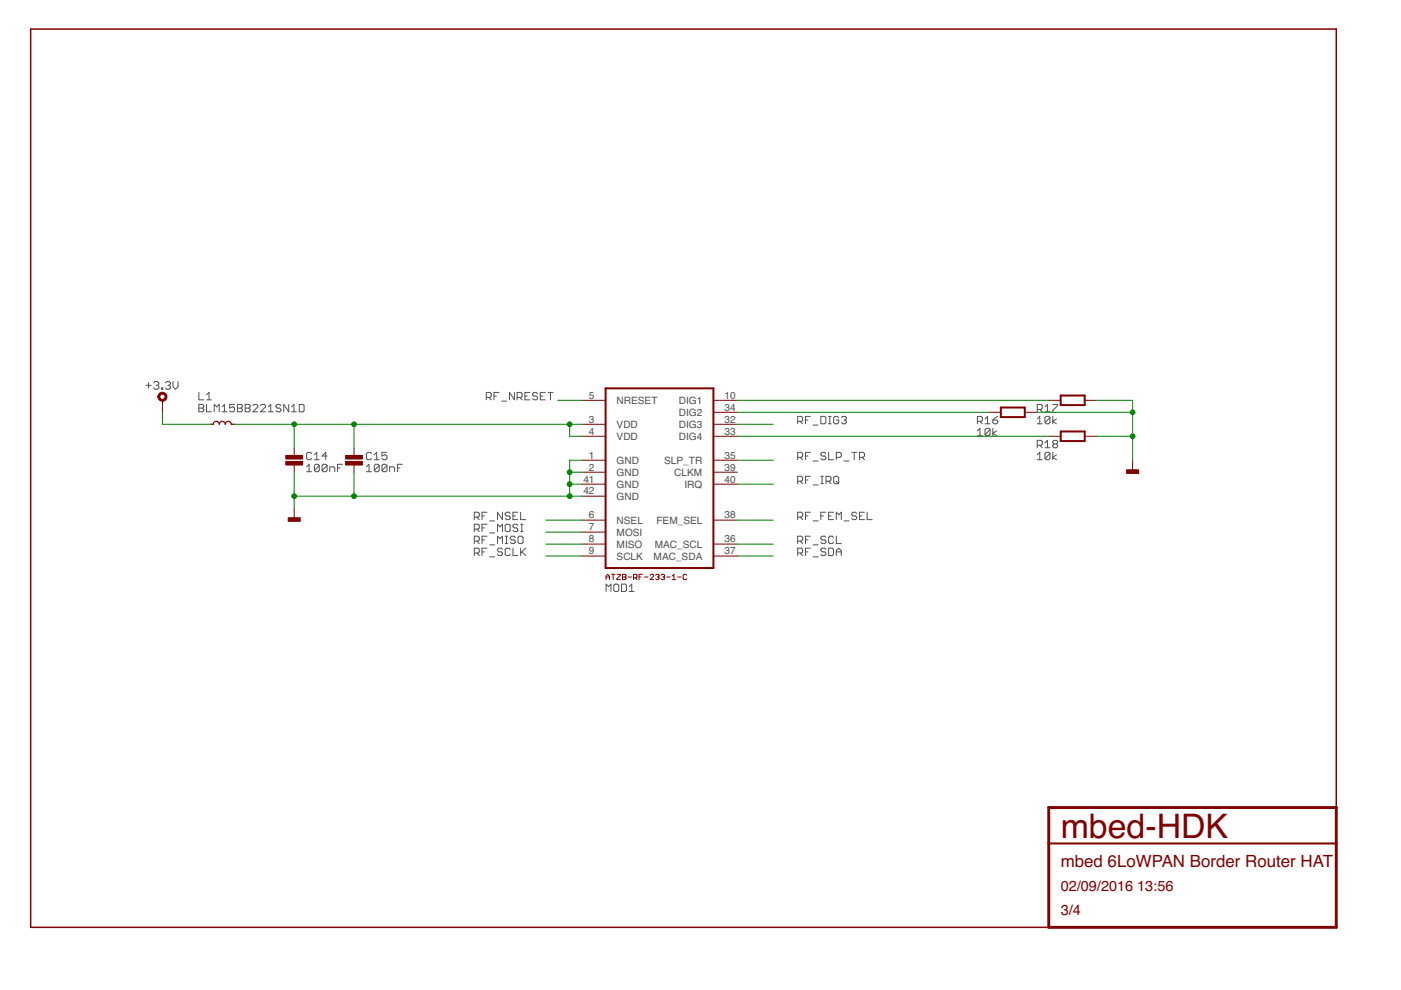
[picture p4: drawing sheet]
<svg xmlns="http://www.w3.org/2000/svg" width="297mm" height="210mm" viewBox="0 0 297 210" stroke-linecap="round" stroke-linejoin="round" font-family="sans-serif">
<g fill="none" stroke="#505050" stroke-width=".21">
<path d="M30.9 81.7h1.1M31.5 81.2v1.1M32.6 81.2l.3-.3h.5l.3 .3v.2l-.3 .3M33.1 81.7h.3M33.4 81.7l.3 .3v.3l-.3 .2h-.5l-.3-.2M34.2 82.3h.3v.2h-.3zM35.1 81.2l.2-.3h.6l.2 .3v.2l-.2 .3M35.6 81.7h.3M35.9 81.7l.2 .3v.3l-.2 .2h-.6l-.2-.2M36.7 80.9v1.1l.5 .5 .6-.5v-1.1M42.2 83.2v1.6h1M42.2 85.7h.7l.3 .3v.3l-.3 .2 .3 .3v.3l-.3 .2h-.7z"/>
<path d="M42.2 86.5h.7M43.8 85.7v1.6h1M43.8 84.8h1M43.8 83.7l.5-.5v1.6M45.4 87.3v-1.6l.6 .6 .5-.6v1.6M47.1 87.3h1M47.1 86.3l.5-.6v1.6M49.7 85.7h-1v.8l.5-.2h.3l.2 .2v.6l-.2 .2h-.5l-.3-.2M50.3 85.7h.8l.3 .3v.3l-.3 .2 .3 .3v.3l-.3 .2h-.8zM50.3 86.5h.8M52 85.7h.8l.2 .3v.3l-.2 .2 .2 .3v.3l-.2 .2h-.8zM52 86.5h.8"/>
<path d="M53.6 86l.3-.3h.5l.3 .3v.3l-1.1 1h1.1M55.2 86l.3-.3h.5l.3 .3v.3l-1.1 1h1.1M56.9 87.3h1M56.9 86.3l.5-.6v1.6M59.6 86l-.3-.3h-.5l-.3 .3v.3l.3 .2h.5l.3 .3v.3l-.3 .2h-.5l-.3-.2M61.2 85.7v1.6l-1-1.6v1.6M61.8 87.3h1M61.8 86.3l.5-.6v1.6M63.4 85.7h.8l.3 .3v1.1l-.3 .2h-.8zM65 99l.5-.6v1.6M66.1 96.2l-.3-.3h-.5l-.3 .3v1l.3 .3h.5l.3-.3M66.7 97.5h1"/>
<path d="M66.7 96.4l.5-.5v1.6M67.7 98.7v1.1l-.3 .2h-.5l-.2-.2M67.7 98.7l-.3-.3h-.5l-.2 .3v1.1M67.7 98.7l-1 1.1M69.3 98.7v1.1l-.2 .2h-.6l-.2-.2M69.3 98.7l-.2-.3h-.6l-.2 .3v1.1M69.3 98.7l-1 1.1M69.3 96.7h-1l.8-.8v1.6M71.6 99.2h.5M72.6 98.4h-1v1.6M77.7 99l.5-.6v1.6M78.8 96.2l-.3-.3h-.5l-.3 .3v1l.3 .3h.5l.3-.3"/>
<path d="M79.4 97.5h1M79.4 96.4l.5-.5v1.6M80.4 98.7v1.1l-.3 .2h-.5l-.2-.2M80.4 98.7l-.3-.3h-.5l-.2 .3v1.1M80.4 98.7l-1 1.1M82 98.7v1.1l-.2 .2h-.6l-.2-.2M82 98.7l-.2-.3h-.6l-.2 .3v1.1M82 95.9h-1v.8l.5-.3h.3l.2 .3v.5l-.2 .3h-.6l-.2-.3M82 98.7l-1 1.1M84.3 99.2h.5M85.3 98.4h-1v1.6M103.1 84.3h.8l.3-.3v-.5l-.3-.3h-.8v1.6"/>
<path d="M103.6 84.3l.6 .5M104.7 84h.6M105.8 83.2h-1.1v1.6M106.4 85h1M109.1 83.2v1.6l-1.1-1.6v1.6M109.6 84.3h.8l.3-.3v-.5l-.3-.3h-.8v1.6M110.2 84.3l.5 .5M111.3 84h.5M112.3 83.2h-1v1.6h1M114 83.5l-.3-.3h-.5l-.3 .3v.2l.3 .3h.5l.3 .3v.2l-.3 .3h-.5l-.3-.3M114.6 84h.5M115.6 83.2h-1v1.6h1"/>
<path d="M116.2 83.2h1M116.7 83.2v1.6M169.1 89.3h.8l.3-.2v-.6l-.3-.2h-.8v1.6M169.1 97h.8l.3-.3v-.5l-.3-.3h-.8v1.6M169.7 97l.5 .5M169.7 89.3l.5 .6M170.8 96.7h.5M170.8 89.1h.5M171.8 88.3h-1v1.6M171.8 95.9h-1v1.6M172.4 97.7h1.1M172.4 90.1h1.1"/>
<path d="M174 88.3h.8l.3 .2v1.1l-.3 .3h-.8zM175.1 96.2l-.3-.3h-.5l-.3 .3v.2l.3 .3h.5l.3 .3v.2l-.3 .3h-.5l-.3-.3M175.7 89.9h.5M175.7 88.3h.5M175.7 95.9v1.6h1M175.9 88.3v1.6M177.3 97h.8l.3-.3v-.5l-.3-.3h-.8v1.6M177.8 88.5l-.2-.2h-.6l-.2 .2v1.1l.2 .3h.6l.2-.3v-.5h-.5M178.4 88.5l.3-.2h.5l.3 .2v.3l-.3 .3M178.9 89.1h.3M178.9 97.7h1.1M179.2 89.1l.3 .2v.3l-.3 .3h-.5l-.3-.3"/>
<path d="M180.6 95.9h1M181.1 95.9v1.6M182.2 97h.8l.3-.3v-.5l-.3-.3h-.8v1.6M182.8 97l.5 .5M207.2 91.4l.6-.6v1.6M207.2 92.4h1.1M207.2 89.3h.8l.3-.2v-.6l-.3-.2h-.8v1.6M207.8 89.3l.5 .6M208.9 89.9h1M208.9 88.8l.5-.5v1.6M209.9 91.1v1l-.2 .3h-.6l-.2-.3M209.9 91.1l-.2-.3h-.6l-.2 .3v1"/>
<path d="M209.9 91.1l-1 1M210.5 89.1h.8l.2 .2v.3l-.2 .3h-.5l-.3-.3zM210.5 90.8v1.6M211.3 91.4l-.8 .5 .8 .5M211.5 88.3l-1 .8M219.9 88.8l.6-.5v1.6M219.9 96.4l.6-.5v1.6M219.9 89.9h1.1M219.9 97.5h1.1M219.9 86.8h.8l.3-.3v-.5l-.3-.3h-.8v1.6M219.9 94.4h.8l.3-.3v-.5l-.3-.2h-.8v1.5M220.5 86.8l.5 .5"/>
<path d="M220.5 94.4l.5 .5M221.6 87.3h1M221.6 86.3l.5-.6v1.6M221.6 93.9l.5-.5v1.5M221.6 94.9h1M222.6 88.5v1.1l-.2 .3h-.6l-.2-.3M222.6 88.5l-.2-.2h-.6l-.2 .2v1.1M222.6 96.2l-.2-.3h-.6l-.2 .3v1M222.6 96.2v1l-.2 .3h-.6l-.2-.3M222.6 88.5l-1 1.1M222.6 96.2l-1 1M223.2 85.7h1v.3l-1 1.1v.2"/>
<path d="M223.2 88.3v1.6M223.2 95.9v1.6M223.5 94.1l-.3-.2v-.3l.3-.2h.5l.2 .2v.3l-.2 .2M223.5 94.1l-.3 .3v.3l.3 .2h.5l.2-.2v-.3l-.2-.3M223.5 94.1h.5M224 88.8l-.8 .5 .8 .6M224 96.4l-.8 .6 .8 .5M65 100h1.1M69.9 100v-1h.8l.3 .2v.8M77.7 100h1.1M82.6 100v-1h.8l.3 .2v.8M100.6 109.6h.7l.3-.2v-.5l-.3-.3h-.7v1.6"/>
<path d="M100.6 114.7h.7l.3-.2v-.6l-.3-.2h-.7v1.6M100.6 117.3h.7l.3-.3v-.5l-.3-.3h-.7v1.6M100.6 112.2h.7l.3-.3v-.5l-.3-.3h-.7v1.6M101.1 117.3l.5 .5M101.1 109.6l.5 .6M101.1 112.2l.5 .5M101.1 114.7l.5 .6M102.2 109.4h.5M102.2 114.5h.5M102.2 117h.5M102.2 111.9h.5M103.3 108.6h-1.1v1.6"/>
<path d="M103.3 113.7h-1.1v1.6M103.3 116.2h-1.1v1.6M103.3 111.1h-1.1v1.6M103.8 110.4h1.1M103.8 115.5h1.1M103.8 118.1h1.1M103.8 113h1.1M105.5 112.7v-1.6l.5 .6 .5-.6v1.6M105.5 115.3v-1.6l.5 .5 .5-.5v1.6M106.5 116.5l-.2-.3h-.6l-.2 .3v.2l.2 .3h.6l.2 .3v.2l-.2 .3h-.6l-.2-.3M106.5 108.6v1.6l-1-1.6v1.6M107.1 113.7h.5"/>
<path d="M107.1 115.3h.5M107.1 111.4l.3-.3h.5l.3 .3v1.1l-.3 .2h-.5l-.3-.2zM107.4 113.7v1.6M108.2 108.9l-.3-.3h-.5l-.3 .3v.2l.3 .3h.5l.3 .2v.3l-.3 .3h-.5l-.3-.3M108.2 116.5l-.3-.3h-.5l-.3 .3v1l.3 .3h.5l.3-.3M108.8 109.4h.5M108.8 116.2v1.6h1M109.3 113.9l-.3-.2h-.5l-.3 .2v.3l.3 .3h.5l.3 .2v.3l-.3 .3h-.5l-.3-.3M109.8 108.6h-1v1.6h1M109.8 111.4l-.3-.3h-.5l-.2 .3v.3l.2 .2h.5l.3 .3v.3l-.3 .2h-.5l-.2-.2M109.8 113.9l.3-.2h.5l.3 .2v1.1l-.3 .3h-.5l-.3-.3zM110.4 108.6v1.6h1"/>
<path d="M110.4 116.2v1.6M110.4 111.1h.5M110.4 112.7h.5M110.6 111.1v1.6M110.6 117l.8 .8M111.4 116.2l-1 1.1M169.1 102h.8l.3-.2v-.6l-.3-.2h-.8v1.6M169.1 109.6h.8l.3-.2v-.5l-.3-.3h-.8v1.6M169.1 114.7h.8l.3-.2v-.6l-.3-.2h-.8v1.6M169.1 117.3h.8l.3-.3v-.5l-.3-.3h-.8v1.6M169.7 102l.5 .6M169.7 109.6l.5 .6"/>
<path d="M169.7 114.7l.5 .6M169.7 117.3l.5 .5M170.8 101.8h.5M170.8 109.4h.5M170.8 114.5h.5M170.8 117h.5M171.8 101h-1v1.6M171.8 108.6h-1v1.6M171.8 113.7h-1v1.6M171.8 116.2h-1v1.6M172.4 102.8h1.1M172.4 110.4h1.1"/>
<path d="M172.4 115.5h1.1M172.4 118.1h1.1M174 101h.6M174 102.6h.6M174 109.4h.6M174.3 101v1.6M175.1 108.6h-1.1v1.6M175.1 113.9l-.3-.2h-.5l-.3 .2v.3l.3 .3h.5l.3 .2v.3l-.3 .3h-.5l-.3-.3M175.1 116.5l-.3-.3h-.5l-.3 .3v.2l.3 .3h.5l.3 .3v.2l-.3 .3h-.5l-.3-.3M175.1 102h.8l.3-.2v-.6l-.3-.2h-.8v1.6M175.7 102l.5 .6M175.7 116.2h.8l.2 .3v1l-.2 .3h-.8z"/>
<path d="M175.7 109.4h.5M176.7 108.6h-1v1.6h1M176.7 113.9l-.2-.2h-.6l-.2 .2v1.1l.2 .3h.6l.2-.3M176.8 101.2l.2-.2h.6l.2 .2v1.1l-.2 .3h-.6l-.2-.3zM177.3 102l.5 .6M177.3 110.2v-1.6l.5 .5 .6-.5v1.6M177.3 113.7v1.6h1.1M177.3 117.8v-1.1l.5-.5 .6 .5v1.1M177.3 117h1.1M178.9 110.4h1.1M181.6 108.9l-.2-.3h-.6l-.2 .3v.2l.2 .3h.6l.2 .2v.3l-.2 .3h-.6l-.2-.3M182.2 109.4h.6"/>
<path d="M183.3 108.6h-1.1v1.6h1.1M183.9 108.6v1.6h1M128.5 125.4v-1.6l.5 .6 .5-.6v1.6M130.1 124.1l.3-.3h.5l.3 .3v1.1l-.3 .2h-.5l-.3-.2zM131.8 123.8h.8l.2 .3v1.1l-.2 .2h-.8zM133.4 125.4h1.1M133.4 124.4l.5-.6v1.6"/>
</g>
<g fill="none" stroke="#800000" stroke-width=".21">
<path d="M34.4 84.9v2.5M62.4 95v1.6M62.4 98.6v1.5M75.1 95v1.6M75.1 98.6v1.5M123.3 90h5.1M123.3 92.5h5.1M123.3 97.6h5.1M123.3 84.9h5.1M151.3 90h5M151.3 92.5h5M151.3 97.6h5"/>
<path d="M151.3 84.9h5M151.3 87.4h5M209.7 87.4h2.5M217.3 87.4h2.5M222.4 92.5h2.5M222.4 84.9h2.5M230 92.5h2.5M230 84.9h2.5M240.1 97.6v2.5M62.4 107.7v2.6M123.3 100.1h5.1M123.3 102.7h5.1"/>
<path d="M123.3 105.2h5.1M123.3 110.3h5.1M123.3 112.8h5.1M123.3 115.4h5.1M123.3 117.9h5.1M151.3 100.1h5M151.3 102.7h5M151.3 110.3h5M151.3 115.4h5M151.3 117.9h5M128.5 122.9v-.7l.3-.4 .4 .4v.7M128.5 122.3h.7"/>
<path d="M129.6 121.8h.8M130 121.8v1.1M130.8 121.8h.8v.2l-.8 .7v.2h.8M132 122.3h.5M132 121.8h.5l.2 .2-.2 .3 .2 .4-.2 .2h-.5zM133.2 122.3h.7M134.3 122.5h.6l.2-.2v-.3l-.2-.2h-.6v1.1M134.7 122.5l.4 .4M135.5 122.3h.4M136.2 121.8h-.7v1.1M136.7 122.3h.7M137.8 122l.2-.2h.4l.2 .2v.2l-.8 .7h.8"/>
<path d="M139 122l.2-.2h.4l.1 .2-.1 .3M139.4 122.3h.2M139.6 122.3l.1 .2-.1 .4h-.4l-.2-.2M140.2 122l.2-.2h.3l.2 .2-.2 .3M140.5 122.3h.2M140.7 122.3l.2 .2-.2 .4h-.3l-.2-.2M141.3 122.3h.8M142.5 122.9h.8M142.5 122.2l.4-.4v1.1M143.7 122.3h.7M145.6 122l-.2-.2h-.4l-.2 .2v.7l.2 .2h.4l.2-.2"/>
</g>
<path d="M128.4 82.3h22.9v38.1h-22.9zM212.2 86.4h5.1v2h-5.1zM224.9 83.9h5.1v2h-5.1zM224.9 91.5h5.1v2h-5.1zM222.4 178.8h60.9" fill="none" stroke="#800000" stroke-width=".42"/>
<g fill="#800000" stroke="#800000" stroke-width=".21">
<path d="M61.1 109.8h2.5v.7h-2.5z"/>
<path d="M60.6 96.6h3.6v.7h-3.6z"/>
<path d="M60.6 97.8h3.6v.8h-3.6z"/>
<path d="M73.3 96.6h3.5v.7h-3.5z"/>
<path d="M73.3 97.8h3.5v.8h-3.5z"/>
<path d="M238.9 99.6h2.5v.8h-2.5z"/>
</g>
<path d="M33.7 83.5a.97 .97 0 0 1 1.5 .1 .97 .97 0 0 1-.5 1.5 .97 .97 0 0 1-1.2-1h.4a.56 .56 0 0 1 .7-.5 .56 .56 0 0 1 .2 .9 .56 .56 0 0 1-.9-.2v-.2h-.4z" fill-rule="evenodd" fill="#800000" stroke="#800000" stroke-width=".21"/>
<path d="M44.6 90h.6a.63 .63 0 0 1 .7-.7 .63 .63 0 0 1 .6 .7 .63 .63 0 0 1 .6-.7 .63 .63 0 0 1 .7 .7 .63 .63 0 0 1 .6-.7 .63 .63 0 0 1 .6 .7h.7" fill="none" stroke="#800000" stroke-width=".25"/>
<path d="M283.3 171.2v-165h-276.8v190.4h215.9" fill="none" stroke="#800000" stroke-width=".32"/>
<path d="M222.4 171.2h60.9v25.4h-60.9z" fill="none" stroke="#800000" stroke-width=".61"/>
<g fill="none" stroke="#008000" stroke-width=".21">
<path d="M34.4 87.4v2.6h10.2M49.7 90h73.6M62.4 90v5M75.1 90v5M118.2 84.9h5.1M120.8 90v2.5h2.5M123.3 97.6h-2.5v7.6M156.3 97.6h7.7M156.3 87.4h53.4M156.3 84.9h66.1M156.3 92.5h66.1M156.3 90h7.7"/>
<path d="M219.8 87.4h20.3M232.5 84.9h7.6v12.7M232.5 92.5h7.6M62.4 105.2h60.9M62.4 100.1v7.6M75.1 100.1v5.1M115.7 110.3h7.6M115.7 115.4h7.6M115.7 117.9h7.6M115.7 112.8h7.6M120.8 102.7h2.5M120.8 100.1h2.5"/>
<path d="M156.3 102.7h7.7M156.3 110.3h7.7M156.3 115.4h7.7M156.3 117.9h7.7"/>
</g>
<g fill="#008000" stroke="#008000" stroke-width=".21">
<circle cx="120.8" cy="100.1" r=".51"/>
<circle cx="120.8" cy="102.7" r=".51"/>
<circle cx="120.8" cy="105.2" r=".51"/>
<circle cx="62.4" cy="105.2" r=".51"/>
<circle cx="75.1" cy="105.2" r=".51"/>
<circle cx="240.1" cy="87.4" r=".51"/>
<circle cx="240.1" cy="92.5" r=".51"/>
<circle cx="120.8" cy="90" r=".51"/>
<circle cx="75.1" cy="90" r=".51"/>
<circle cx="62.4" cy="90" r=".51"/>
</g>
<text font-size="7.2" fill="#800000" x="224.9" y="177.6">mbed-HDK</text>
<text font-size="3.6" fill="#800000" x="224.9" y="183.9">mbed 6LoWPAN Border Router HAT</text>
<g font-size="3.1" fill="#800000">
<text x="224.9" y="189">02/09/2016</text>
<text x="241.1" y="189">13:56</text>
<text x="224.9" y="194.1">3/4</text>
</g>
<g font-size="2.1" fill="#505050">
<text x="124.9" y="89.6">3</text>
<text x="124.9" y="84.5">5</text>
<text x="130.7" y="85.6">NRESET</text>
<text x="143.9" y="85.6">DIG1</text>
<text x="143.9" y="88.2">DIG2</text>
<text x="153.6" y="84.5">10</text>
<text x="153.6" y="89.6">32</text>
<text x="153.6" y="87.1">34</text>
<text x="124.9" y="92.1">4</text>
<text x="130.7" y="90.7">VDD</text>
<text x="130.7" y="93.3">VDD</text>
<text x="143.9" y="90.7">DIG3</text>
<text x="143.9" y="93.3">DIG4</text>
<text x="153.6" y="92.1">33</text>
<text x="124.9" y="97.2">1</text>
<text x="124.9" y="99.8">2</text>
<text x="130.7" y="98.3">GND</text>
<text x="130.7" y="100.9">GND</text>
<text x="140.8" y="98.3">SLP_TR</text>
<text x="143" y="100.9">CLKM</text>
<text x="153.6" y="97.2">35</text>
<text x="153.6" y="99.8">39</text>
<text x="123.7" y="102.3">41</text>
<text x="123.7" y="104.8">42</text>
<text x="130.7" y="103.4">GND</text>
<text x="130.7" y="106">GND</text>
<text x="145.1" y="103.4">IRQ</text>
<text x="153.6" y="102.3">40</text>
<text x="124.9" y="109.9">6</text>
<text x="124.9" y="112.5">7</text>
<text x="130.7" y="111">NSEL</text>
<text x="130.7" y="113.6">MOSI</text>
<text x="139.2" y="111">FEM_SEL</text>
<text x="153.6" y="109.9">38</text>
<text x="124.9" y="115">8</text>
<text x="124.9" y="117.5">9</text>
<text x="130.7" y="116.1">MISO</text>
<text x="130.7" y="118.7">SCLK</text>
<text x="138.6" y="118.7">MAC_SDA</text>
<text x="138.8" y="116.1">MAC_SCL</text>
<text x="153.6" y="115">36</text>
<text x="153.6" y="117.5">37</text>
</g>
</svg>
